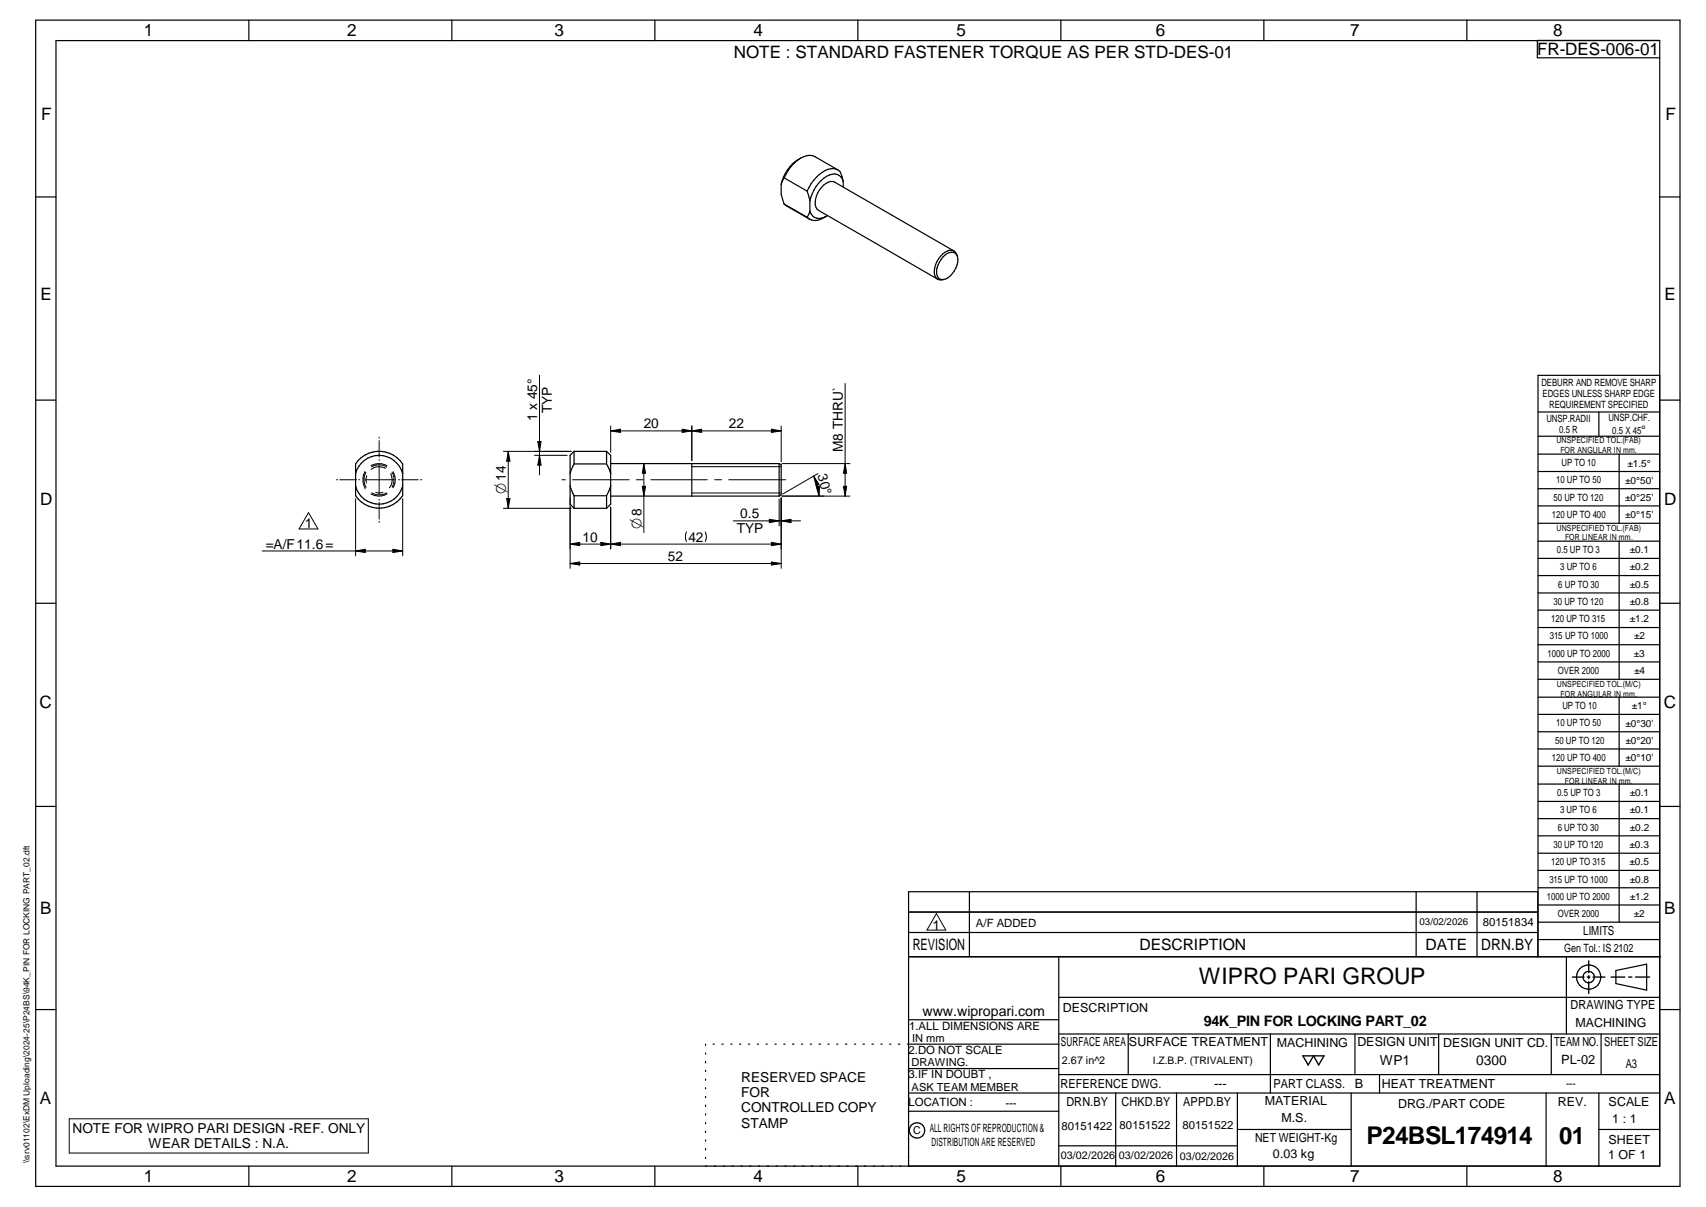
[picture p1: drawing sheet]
<svg xmlns="http://www.w3.org/2000/svg" width="420mm" height="297mm" viewBox="0 0 420 297" stroke-linecap="round" stroke-linejoin="round" font-family="sans-serif">
<g fill="none" stroke="#000" stroke-width=".3">
<path d="M8.8 5h405v287h-405zM13.8 10h395v277h-395zM61.3 5v5M111.3 5v5M161.3 5v5M211.3 5v5M261.3 5v5M311.3 5v5M361.3 5v5M378.6 9.9v4.3h30.2M197.2 38.9a9.5 9.5 0 0 0-4.8 6.4M8.8 48.5h5"/>
<path d="M192.4 45.3v2.5l.7 2.4M193.1 50.2l5.7 3.3M193.1 43.8l5.7 3.2M193.1 50.2l6.3 3.7M193.1 43.8l-.7 1.5M198.8 47l.7 2.4M199.5 51.9l-.7 1.6M199.5 49.4v2.5M199.5 51.9a2.36 2.36 0 0 0 3.6 1.5l.7-.4M203.6 53.2a3.6 3.6 0 0 1-4.8 .3M206.4 41.8l-5.7-3.2a4.1 4.1 0 0 0-4.4 .9 10.8 10.8 0 0 0-3.2 4.3M207.7 44.7v1.4"/>
<path d="M207.7 44.7l-.3-1.2a2.42 2.42 0 0 0-3.4-1.8 9.7 9.7 0 0 0-5.2 5.3M207.7 44.7a2.51 2.51 0 0 0-4.1-1.3 9.5 9.5 0 0 0-4.1 6M408.8 48.5h5M230.9 68.7l.5 .2 1-.1M232.2 63.2a2.42 2.42 0 0 1 3.1-.8 3.4 3.4 0 0 1-.3 4.3 3.3 3.3 0 0 1-3.6 2 2.69 2.69 0 0 1-.4-3.4zM234.9 61.8l-29.3-17a2.91 2.91 0 0 0-3.3 1.3 4.8 4.8 0 0 0-1.1 5.3l29.7 17.3M234.9 61.8l.8 1.1M234.9 61.8a2.95 2.95 0 0 0-3.3 1.3 4.8 4.8 0 0 0-1.1 5.3l.4 .3M8.8 98.5h5M408.8 92.4h-30v143.1M408.8 98.5h5M87.6 116.5a6 6 0 0 1 5.8-4.4 6 6 0 0 1 5.8 4.4"/>
<path d="M87.6 119.6a6 6 0 0 0 5.8 4.5 6 6 0 0 0 5.8-4.5M88.2 113.3a7 7 0 0 1 11 .9v7.8a7 7 0 0 1-11.6 0v-7.8zM140.4 119.6l1 2.4M141.4 111.1h8M141.4 114.2h8M141.4 114.2l-1 2.3M141.4 111.1v3.1M141.4 111.1l-1 1v12l1 1M149.4 111.1l1 1v12l-1 1M149.4 114.2l1 2.3M149.4 111.1v3.1M150.4 119.6l-1 2.4"/>
<path d="M170.4 114.1v8M191.9 114.1l.5 .3v7.4l-.5 .3M191.9 114.1h-41.5M191.9 114.1v8M378.8 101.4h30M378.8 107.4h30M378.8 111.8h30M378.8 116h30M393.8 101.4v6M398.8 111.8v17M141.4 122h8M141.4 125.1h8"/>
<path d="M141.4 122v3.1M149.4 122v3.1M191.9 122.1h-41.5M378.8 120.3h30M378.8 124.5h30M378.8 128.8h30M378.8 133.2h30M378.8 137.4h30M398.8 133.2v34M8.8 148.5h5M378.8 141.6h30M378.8 145.9h30"/>
<path d="M378.8 150.2h30M378.8 154.4h30M378.8 158.7h30M408.8 148.5h5M378.8 162.9h30M378.8 167.2h30M378.8 171.6h30M378.8 175.8h30M398.8 171.6v17M8.8 198.5h5M378.8 180.1h30M378.8 184.3h30"/>
<path d="M378.8 188.6h30M378.8 193h30M378.8 197.2h30M398.8 193v33.9M408.8 198.5h5M238.7 219.5v16M348.8 219.5v16M363.8 219.5v16M378.8 201.5h30M378.8 205.7h30M378.8 210h30M378.8 214.2h30"/>
<path d="M378.8 218.5h30M223.8 235.5h185.2M223.8 229.5h154.9M223.8 224.5h154.9M260.8 235.5v51.5M378.7 235.5v-16h-154.9v67.5M378.8 222.7h30M378.8 226.9h30M378.8 231.2h30M385.8 235.5v19M398 238.8l7.5-1.5v6.4l-7.5-1.6zM8.8 248.5h5"/>
<path d="M173.8 257v.3M173.8 259.1v.3M175.6 257h.3M177.8 257h.3M180 257h.3M182.1 257h.3M184.4 257h.2M186.5 257h.3M188.7 257h.3M190.9 257h.3M193 257h.3M195.2 257h.3"/>
<path d="M197.4 257h.3M199.5 257h.3M201.7 257h.3M203.9 257h.3M206.1 257h.3M208.2 257h.4M210.4 257h.3M212.6 257h.3M214.7 257h.4M216.9 257h.3M219.1 257h.3M221.3 257h.3"/>
<path d="M223.8 251h37M260.8 257h-37.3M260.8 245.4h148M260.8 254.5h148M277.9 254.5v10M312.9 254.5v14.5M333.7 254.5v10M354.3 254.5v10M382 254.5v10M394.3 254.5v10M408.8 248.5h5M173.8 261.2v.4"/>
<path d="M173.8 263.4v.3M173.8 265.6v.3M173.8 267.7v.3M173.8 269.8v.3M173.8 271.9v.4M173.8 274.1v.3M173.8 276.3v.3M173.8 278.4v.3M223.8 263h37M223.8 273.5h37M260.8 264.5h148M274.8 269v18"/>
<path d="M289.8 269v18M304.7 278h28.1M304.7 269v18M332.8 269v18M339.8 264.5v4.5M380.8 269v18M393.8 269v18M393.8 278h15M408.8 269h-185M61.3 287v5M111.3 287v5M161.3 287v5"/>
<path d="M173.8 280.5v.3M173.8 282.7v.3M173.8 284.8v.3M211.3 287v5M260.8 282h43.9M261.3 287v5M311.3 287v5M361.3 287v5"/>
<circle cx="391.3" cy="240.5" r="2.99"/>
<circle cx="391.3" cy="240.5" r="1.4"/>
<circle cx="225.9" cy="278.2" r="1.89"/>
</g>
<g fill="none" stroke="#000" stroke-width=".25">
<path d="M132.9 92.3v24.6M208.1 94.4v27.7M82.9 118.1h.2M83.7 118.1h4.1M88.3 118.1h.3M89.8 118.1h7.2M89.9 116.1a4.2 4.2 0 0 0 0 3.9M89.9 116.1h.1M90.1 116.2a3.6 3.6 0 0 0 .1 3.7M90.3 117.1l-.2 1.1 .1 .7M93.4 107.6v.2M93.4 108.4v4.1"/>
<path d="M93.4 113.1v.2M93.4 114.5v7.2M94.9 115.2a3.3 3.3 0 0 0-3.5 .3M95.1 114.8a3.7 3.7 0 0 0-3.6 .1M95.1 114.8h.1M95.3 114.6a3.9 3.9 0 0 0-3.9 0M96.2 116.6a3.1 3.1 0 0 1-.3 3.5M96.6 116.2a3.6 3.6 0 0 1 0 3.7M96.8 116.1a3.8 3.8 0 0 1 0 3.9M98.2 118.1h.2M98.9 118.1h4.1M103.6 118.1h.3"/>
<path d="M124 111.1h16.7M125.2 111.1l.4 2.4h-.8zM125.2 111.1v14M131.6 112.1h8.1M132.4 108.7h.9l-.4 2.4zM132.9 112.1l.4 2.4h-.9zM138.4 118.1h.8M141 118.1h14M150.4 106h42M150.4 104.8v6.5M150.4 106l2.4-.4v.8zM156.7 118.1h1.7"/>
<path d="M158.2 119.7h.8l-.4 2.4zM158.6 114.1l.4 2.4h-.8zM158.6 114.1v17M160.3 118.1h13.9M168 105.6l2.4 .4-2.4 .4zM170.4 114.9h22M170.4 104.8v8.6M170.4 106l2.4-.4v.8zM176 118.1h1.7M179.5 118.1h14M190 105.6l2.4 .4-2.4 .4zM192.4 104.8v8.9"/>
<path d="M192.6 114.1h16.7M200.4 117.2l1.3 2-.7 .3zM200.4 117.2a10 10 0 0 1 1.3 4.9M201 119.8l.8-.2-.1 2.5zM201.5 116.5l-8.7 5.1M207.7 119.7h.8l-.4 2.4zM208.1 114.1l.4 2.4h-.8zM64.6 135.6h34.6M76 126.2l2.3 4h-4.7zM87.6 122.7v14.1M87.6 135.6l2.3-.4v.8zM89.9 120.1h.1"/>
<path d="M91.6 121.3a3.5 3.5 0 0 0 3.6 0M93.4 122.9v.2M93.4 123.7v4.1M93.4 128.3v.3M94.3 121.2l-1.1 .1-.7-.1M95.4 121.5a3.8 3.8 0 0 1-4 0M96.8 135.2l2.4 .4-2.4 .4zM99.2 122.7v14.1M124 125.1h16.7M124.8 122.7h.8l-.4 2.4zM140.4 138.7h52M140.4 122.6v17.3"/>
<path d="M140.4 138.7l2.4-.4v.8zM140.4 133.9l2.4-.4v.8zM140.4 133.9h52M148 133.5l2.4 .4-2.4 .4zM150.4 124.8v10.3M150.4 133.9l2.4-.4v.8zM169.1 130.9a2.89 2.89 0 0 0 0 2.4M170.4 121.3h22M173.7 130.9a2.52 2.52 0 0 1 0 2.4M180.6 128.2h16.6M189.5 127.8l2.4 .4-2.4 .4zM190 133.5l2.4 .4-2.4 .4z"/>
<path d="M190 138.3l2.4 .4-2.4 .4zM191.9 122.8v6.6M192.4 128.2l2.4-.4v.8zM192.4 122.5v17.4M192.6 122.1h16.7M230.6 224.8l2.3 4.1h-4.6zM17 275.3h73.7v8.5h-73.7z"/>
</g>
<path d="M391.3 236.5v2.9M320.9 259.8h5.2l-1.3 2.3-1.3-2.3-1.3 2.3zM387.3 240.5h2.8M390.9 240.5h.7M391.3 240.1v.7M391.3 241.6v2.9M392.3 240.5h3M396.8 240.5h3.4M401.1 240.5h.8M402.8 240.5h3.5" fill="none" stroke="#000" stroke-width=".34"/>
<g fill="#000">
<path d="M125.2 111.1l.4 2.4h-.8zM132.4 108.7h.9l-.4 2.4zM132.9 112.1l.4 2.4h-.9zM150.4 106l2.4-.4v.8zM158.6 114.1l.4 2.4h-.8zM158.2 119.7h.8l-.4 2.4zM168 105.6l2.4 .4-2.4 .4zM170.4 106l2.4-.4v.8zM190 105.6l2.4 .4-2.4 .4zM200.4 117.2l1.3 2-.7 .3zM201 119.8l.8-.2-.1 2.5zM207.7 119.7h.8l-.4 2.4z"/>
<path d="M208.1 114.1l.4 2.4h-.8zM87.6 135.6l2.3-.4v.8zM96.8 135.2l2.4 .4-2.4 .4zM124.8 122.7h.8l-.4 2.4zM140.4 133.9l2.4-.4v.8zM140.4 138.7l2.4-.4v.8zM148 133.5l2.4 .4-2.4 .4zM150.4 133.9l2.4-.4v.8zM189.5 127.8l2.4 .4-2.4 .4zM190 133.5l2.4 .4-2.4 .4zM190 138.3l2.4 .4-2.4 .4zM192.4 128.2l2.4-.4v.8z"/>
</g>
<text font-size="6" x="336.6" y="281.6">P24BSL174914</text>
<text font-size="5.9" x="384" y="281.6">01</text>
<text font-size="5.6" x="295.3" y="242.2">WIPRO PARI GROUP</text>
<g font-size="4.2">
<text x="35.4" y="9">1</text>
<text x="85.5" y="8.9">2</text>
<text x="136.6" y="9">3</text>
<text x="185.6" y="9">4</text>
<text x="235.6" y="9">5</text>
<text x="284.6" y="8.8">6</text>
<text x="332.6" y="9">7</text>
<text x="382.6" y="9">8</text>
<text x="180.7" y="14.3">NOTE : STANDARD FASTENER TORQUE AS PER STD-DES-01</text>
<text x="378.6" y="13.6">FR-DES-006-01</text>
<text x="10.1" y="29.6">F</text>
<text x="410.2" y="29.6">F</text>
<text x="9.9" y="73.9">E</text>
<text x="409.9" y="73.9">E</text>
<text x="9.9" y="124.2">D</text>
<text x="409.9" y="124.2">D</text>
<text x="9.7" y="174.3">C</text>
<text x="409.7" y="174.3">C</text>
<text x="9.9" y="225">B</text>
<text x="409.8" y="225">B</text>
<text x="9.8" y="271.7">A</text>
<text x="409.8" y="271.7">A</text>
<text x="35.4" y="291">1</text>
<text x="85.5" y="290.9">2</text>
<text x="136.6" y="291">3</text>
<text x="185.6" y="291">4</text>
<text x="235.6" y="291">5</text>
<text x="284.6" y="290.8">6</text>
<text x="332.6" y="291">7</text>
<text x="382.6" y="291">8</text>
</g>
<g font-size="3.9">
<text x="224.8" y="233.8">REVISION</text>
<text x="280.7" y="233.8">DESCRIPTION</text>
<text x="351.1" y="233.8">DATE</text>
<text x="364.8" y="233.8">DRN.BY</text>
</g>
<g font-size="3.7">
<text x="124.6" y="121.6" transform="rotate(-90 124.6 121.6)">O14</text>
<text x="158" y="130.3" transform="rotate(-90 158 130.3)">O8</text>
</g>
<text font-size="3.6" x="296.4" y="252.6">94K_PIN FOR LOCKING PART_02</text>
<text font-size="3.5" x="227.2" y="250">www.wipropari.com</text>
<g font-size="3.4">
<text x="135.9" y="101.6" transform="rotate(-90 135.9 101.6)">TYP</text>
<text x="132.3" y="103.6" transform="rotate(-90 132.3 103.6)">1 x 45°</text>
<text x="158.5" y="105.4">20</text>
<text x="179.5" y="105.4">22</text>
<text x="207.5" y="111.2" transform="rotate(-90 207.5 111.2)">M8 THRU`</text>
<text x="201.3" y="116.9" transform="rotate(75 201.3 116.9)">30°</text>
<text x="75" y="130">1</text>
<text x="181.4" y="131.2">TYP</text>
<text x="182.3" y="127.6">0.5</text>
<text x="65.4" y="135">=A/F11.6=</text>
<text x="143.5" y="133.3">10</text>
<text x="169.5" y="133.3">42</text>
<text x="164.5" y="138.1">52</text>
<text x="229.7" y="228.8">1</text>
<text x="339.8" y="262.2">WP1</text>
<text x="363.6" y="262">0300</text>
<text x="182.6" y="266.2">RESERVED SPACE</text>
<text x="182.6" y="270">FOR</text>
<text x="182.6" y="273.7">CONTROLLED COPY</text>
<text x="17.9" y="278.9">NOTE FOR WIPRO PARI DESIGN -REF. ONLY</text>
<text x="182.6" y="277.5">STAMP</text>
<text x="36.6" y="282.5">WEAR DETAILS : N.A.</text>
</g>
<g font-size="3.1">
<text x="389.9" y="230.2">LIMITS</text>
<text x="261.8" y="249">DESCRIPTION</text>
<text x="386.8" y="248.4">DRAWING TYPE</text>
<text x="261.3" y="257.5">SURFACE AREA</text>
<text x="278" y="257.5">SURFACE TREATMENT</text>
<text x="314.5" y="257.6">MACHINING</text>
<text x="334.3" y="257.5">DESIGN UNIT</text>
<text x="355.4" y="257.6">DESIGN UNIT CD.</text>
<text x="382.8" y="257.3">TEAM NO.</text>
<text x="388" y="252.8">MACHINING</text>
<text x="395.1" y="257.4">SHEET SIZE</text>
<text x="384.5" y="261.9">PL-02</text>
<text x="400.4" y="262.8">A3</text>
<text x="261.2" y="267.8">REFERENCE DWG.</text>
<text x="299" y="267.8">---</text>
<text x="313.6" y="267.7">PART CLASS.</text>
<text x="333.7" y="267.7">B</text>
<text x="340.3" y="267.7">HEAT TREATMENT</text>
<text x="262.6" y="272.2">DRN.BY</text>
<text x="276.2" y="272.1">CHKD.BY</text>
<text x="291.4" y="272.2">APPD.BY</text>
<text x="311.5" y="272">MATERIAL</text>
<text x="344.3" y="272.6">DRG./PART CODE</text>
<text x="383.7" y="272.2">REV.</text>
<text x="396.2" y="272.3">SCALE</text>
<text x="309.1" y="280.9">NET WEIGHT-Kg</text>
<text x="315.6" y="276.1">M.S.</text>
<text x="396.1" y="281.4">SHEET</text>
<text x="397.1" y="276.4">1 : 1</text>
<text x="313.5" y="285.1">0.03 kg</text>
<text x="396.1" y="285.3">1 OF 1</text>
</g>
<text font-size="3" x="404.2" y="106.8">°</text>
<g font-size="2.8">
<text x="365.2" y="227.9">80151834</text>
<text x="240.4" y="228">A/F ADDED</text>
<text x="385.2" y="234.4">Gen Tol.: IS 2102</text>
<text x="223.9" y="253.4">1.ALL DIMENSIONS ARE</text>
<text x="223.8" y="259.3">2.DO NOT SCALE</text>
<text x="223.8" y="265.4">3.IF IN DOUBT ,</text>
<text x="223.8" y="272.2">LOCATION :</text>
<text x="247.6" y="272.4">---</text>
<text x="229" y="278.7">ALL RIGHTS OF REPRODUCTION &amp;</text>
<text x="261.4" y="278">80151422</text>
<text x="275.7" y="277.7">80151522</text>
<text x="291.2" y="277.9">80151522</text>
<text x="229.4" y="282.1">DISTRIBUTION ARE RESERVED</text>
</g>
<g font-size="2.7">
<text x="224.7" y="256.4">IN mm</text>
<text x="224.5" y="262.4">DRAWING.</text>
<text x="261.5" y="261.9">2.67 in^2</text>
<text x="224.5" y="268.4">ASK TEAM MEMBER</text>
<text x="224.9" y="279.2">C</text>
<text x="261.3" y="285.2">03/02/2026</text>
<text x="275.6" y="285.2">03/02/2026</text>
<text x="290.6" y="285.4">03/02/2026</text>
</g>
<g font-size="2.5">
<text x="379.6" y="95">DEBURR AND REMOVE SHARP</text>
<text x="379.9" y="97.7">EDGES UNLESS SHARP EDGE</text>
<text x="381.5" y="100.5">REQUIREMENT SPECIFIED</text>
<text x="380.9" y="103.8">UNSP.RADII</text>
<text x="384" y="106.6">0.5 R</text>
<text x="396.1" y="103.6">UNSP.CHF.</text>
<text x="397.1" y="106.8">0.5 X 45</text>
<text x="383.2" y="119">10 UP TO 50</text>
<text x="384.6" y="114.7">UP TO 10</text>
<text x="400.3" y="119">±0°50'</text>
<text x="400.8" y="114.8">±1.5°</text>
<text x="382.6" y="123.2">50 UP TO 120</text>
<text x="400.3" y="123.2">±0°25'</text>
<text x="382.2" y="127.4">120 UP TO 400</text>
<text x="400.3" y="127.4">±0°15'</text>
<text x="383.4" y="136.1">0.5 UP TO 3</text>
<text x="401.4" y="136.1">±0.1</text>
<text x="384.2" y="140.4">3 UP TO 6</text>
<text x="401.4" y="140.3">±0.2</text>
<text x="382.6" y="148.8">30 UP TO 120</text>
<text x="383.8" y="144.6">6 UP TO 30</text>
<text x="401.4" y="148.9">±0.8</text>
<text x="401.4" y="144.7">±0.5</text>
<text x="382" y="153.1">120 UP TO 315</text>
<text x="401.4" y="153.1">±1.2</text>
<text x="381.2" y="161.6">1000 UP TO 2000</text>
<text x="381.7" y="157.4">315 UP TO 1000</text>
<text x="402.4" y="161.6">±3</text>
<text x="402.5" y="157.4">±2</text>
<text x="383.7" y="165.9">OVER 2000</text>
<text x="402.5" y="165.9">±4</text>
<text x="383.2" y="178.8">10 UP TO 50</text>
<text x="384.8" y="174.5">UP TO 10</text>
<text x="400.3" y="178.8">±0°30'</text>
<text x="401.9" y="174.6">±1°</text>
<text x="383" y="183">50 UP TO 120</text>
<text x="400.3" y="183.1">±0°20'</text>
<text x="382.2" y="187.3">120 UP TO 400</text>
<text x="400.3" y="187.3">±0°10'</text>
<text x="383.5" y="195.9">0.5 UP TO 3</text>
<text x="401.4" y="196">±0.1</text>
<text x="384.2" y="200.1">3 UP TO 6</text>
<text x="401.4" y="200.2">±0.1</text>
<text x="382.6" y="208.7">30 UP TO 120</text>
<text x="383.7" y="204.4">6 UP TO 30</text>
<text x="401.4" y="208.7">±0.3</text>
<text x="401.4" y="204.4">±0.2</text>
<text x="382" y="213">120 UP TO 315</text>
<text x="401.4" y="212.9">±0.5</text>
<text x="381" y="221.4">1000 UP TO 2000</text>
<text x="381.6" y="217.2">315 UP TO 1000</text>
<text x="401.4" y="221.4">±1.2</text>
<text x="401.4" y="217.2">±0.8</text>
<text x="383.7" y="225.7">OVER 2000</text>
<text x="402.4" y="225.7">±2</text>
<text x="283.9" y="261.9">I.Z.B.P. (TRIVALENT)</text>
<text x="385.7" y="267.5">---</text>
</g>
<text font-size="2.4" x="349.6" y="227.7">03/02/2026</text>
<g font-size="2.1">
<text x="383.3" y="109.1">UNSPECIFIED TOL.(FAB)</text>
<text x="384.3" y="111.4">FOR ANGULAR IN mm.</text>
<text x="383.4" y="130.6">UNSPECIFIED TOL.(FAB)</text>
<text x="385.4" y="133">FOR LINEAR IN mm.</text>
<text x="383.4" y="169">UNSPECIFIED TOL.(M/C)</text>
<text x="384.3" y="171.4">FOR ANGULAR IN mm.</text>
<text x="383.4" y="190.5">UNSPECIFIED TOL.(M/C)</text>
<text x="385.4" y="192.8">FOR LINEAR IN mm.</text>
<text x="7.2" y="286.3" transform="rotate(-90 7.2 286.3)">\\srv01102\ExDM Uploading\2024-25\P24BS\94K_PIN FOR LOCKING PART_02.dft</text>
</g>
</svg>
